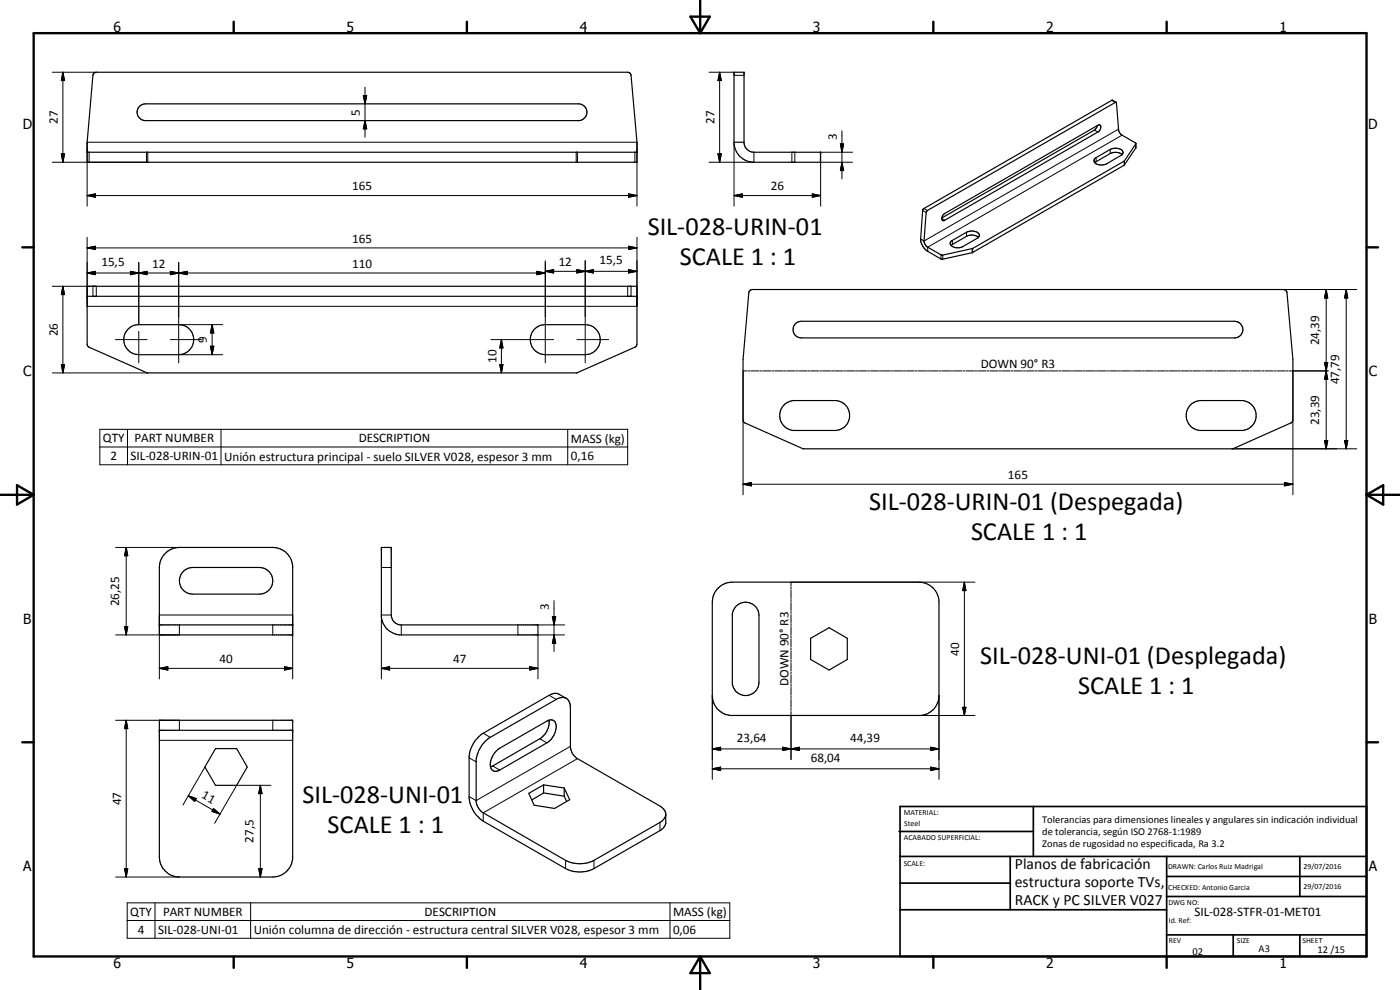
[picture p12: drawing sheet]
<svg xmlns="http://www.w3.org/2000/svg" width="420mm" height="297mm" viewBox="0 0 420 297" stroke-linecap="round" stroke-linejoin="round" font-family="sans-serif">
<g fill="none" stroke="#000" stroke-width=".35">
<path d="M28.1 22l.8-.3h159.5l.7 .3 .3 .6 1.8 20.1v6h-165v-6l1.7-20.1zM41.9 31.8l.7-.4 1-.2h130a2.52 2.52 0 0 1 2.5 2.5 2.52 2.52 0 0 1-2.5 2.5h-130a2.52 2.52 0 0 1-2.3-1.6 2.52 2.52 0 0 1 .6-2.8zM220.3 21.7h3v21.4a3.1 3.1 0 0 0 3 2.6h20v3h-20a6.1 6.1 0 0 1-6-5.4zM329.3 37.7l-.8 1.3-45.9 26.4M334.9 30.7l-1.2-.6-56.6 32.6-.2 .5-.6 8.5M26.2 45.7h165M220.3 42.7h3M328.7 47.4l4.5-2.6a2.69 2.69 0 0 1 3.8 1l-.4 .7-4.5 2.6a2.89 2.89 0 0 1-3.8-.7zM336.8 46.4a3.4 3.4 0 0 0-3.6-.3l-4.6 2.7M340.9 43.1l-3.5 5.2-45.5 26.2-9.1 2.1-4.6-2.6-.5-.6-.4-1.1M276.3 71.7a4.4 4.4 0 0 0 2.1 3.7l4.1 2.4 9.3-2 45.6-26.2 3.5-5.2v-1.4l-4.1-2.4a2.15 2.15 0 0 1-1.1-1.9l-.6-7.9-.3-.2-56.6 32.6-.3 .6-.6 8.5M276.3 71.7l1 .6"/>
<path d="M283.2 64.3l46.3-26.7a.6 .6 0 0 1 .8 0 .6 .6 0 0 1 0 .8l-.3 .8-.5 .4-46.1 26.6h-.4a1.15 1.15 0 0 1 .2-1.9zM285.4 72.4l4.7-2.7a3 3 0 0 1 3.8 .7v.4l-.4 .6-4.5 2.6a2.64 2.64 0 0 1-3.9-1zM293.7 71.2a3.5 3.5 0 0 0-3.6-.3l-4.7 2.8M26.2 85.9h165v17.4l-.7 .9-17.4 7.7h-129l-17.7-8-.2-.6zM26.2 88.9h165M38.4 98.8l1.2-.9 1.5-.4 12.5-.1a4.5 4.5 0 0 1 4.5 4.5 4.5 4.5 0 0 1-4.5 4.5h-12a4.5 4.5 0 0 1-4.1-2.7 4.5 4.5 0 0 1 .9-4.9zM160.3 98.8l1.3-.9 1.5-.4 12.5-.1a4.5 4.5 0 0 1 4.5 4.5 4.5 4.5 0 0 1-4.5 4.5h-12a4.5 4.5 0 0 1-4.1-2.7 4.5 4.5 0 0 1 .8-4.9zM225 87.2l.8-.3h159.7l.4 .2 .3 .7 1.8 20.1v18.3l-.4 .6-17.6 7.9h-129l-17.6-7.9-.3-.3-.1-18.6 1.7-20.1zM238.5 97.3l.9-.7 1.1-.2h130a2.5 2.5 0 0 1 2.5 2.5 2.5 2.5 0 0 1-2.5 2.5h-130a2.51 2.51 0 0 1-2.3-1.4 2.51 2.51 0 0 1 .3-2.7zM235.2 121.6l1.3-1 1.5-.4h13a4.5 4.5 0 0 1 4 4.5 4.5 4.5 0 0 1-4 4.5h-13a4.5 4.5 0 0 1-3.7-3 4.5 4.5 0 0 1 .9-4.6zM357.2 121.6l1.3-1 1.5-.4h13a4.5 4.5 0 0 1 4 4.5 4.5 4.5 0 0 1-4 4.5h-13a4.5 4.5 0 0 1-3.7-3 4.5 4.5 0 0 1 .9-4.6zM49.6 166a6 6 0 0 1 4.2-1.7h28.1a6 6 0 0 1 5.9 5.4v20.8h-40v-20.2a6 6 0 0 1 1.8-4.3z"/>
<path d="M54.9 171.6l1.5-1.1 1.5-.2h19.9a4 4 0 0 1 4.1 4 4 4 0 0 1-4.1 4h-19.9a4 4 0 0 1-3.7-2.4 4 4 0 0 1 .7-4.3zM114.5 164.3h2.9v20.2a3 3 0 0 0 2.6 3h41.4v3h-41.6a6 6 0 0 1-5.3-5.4zM215.5 176.4a5.8 5.8 0 0 1 4.3-1.7h56a6 6 0 0 1 6 6v28a6 6 0 0 1-5.4 6h-57.2a6.1 6.1 0 0 1-5.4-6v-28l.2-1.8 .4-1.1zM47.8 187.5h40M220.8 182a4 4 0 0 1 4.4-1 4 4 0 0 1 2.6 3.7v20a4 4 0 0 1-3.8 4 4 4 0 0 1-4.2-3.6v-20.9l.2-.9zM243.3 191.5l5.5-3.2 5.5 3.2v6.4l-5.5 3.1-5.5-3.1zM47.8 216.1h40v41.6a6.1 6.1 0 0 1-5.9 5.4h-28.1a6.1 6.1 0 0 1-6-6zM47.8 219.1h40M164.7 216.1a6.1 6.1 0 0 1-2.7 5.6l-14.8 8.4M170 209.5l-.4-.1a2.96 2.96 0 0 0-2.6 .4l-19.9 11.4a9.4 9.4 0 0 0-4.2 6.9v12.4a4.9 4.9 0 0 0 2.1 3.4l24.7 14.2a9.6 9.6 0 0 0 8.6 0l19.8-11.3 1.2-1.2 .5-1M64.7 224.6h6.3l3.2 5.5-3.2 5.5h-6.3l-3.2-5.5zM143.4 221.3l1.6-1.3 19.8-11.4a2.84 2.84 0 0 1 3-.3l2.4 1.4 .8 1.3 .2 1.3v12l.4 1.4 .6 1 .8 .8 25.1 14.4 1.2 1.1 .5 1v3.1l-.5 1-.9 .9-20.1 11.6a9.3 9.3 0 0 1-8.6 0l-24.7-14.2a9.5 9.5 0 0 1-4.2-6.9v-12.6a9.7 9.7 0 0 1 2.6-5.6z"/>
<path d="M149 225.3l1-.8 14.1-8.1a1.73 1.73 0 0 1 2-.2 1.73 1.73 0 0 1 .9 1.8 6.4 6.4 0 0 1-2.9 4.9l-14.1 8.2a1.82 1.82 0 0 1-2.2 0 1.82 1.82 0 0 1-.7-2.1 6.8 6.8 0 0 1 1.9-3.7zM163.1 235.5l-4.4 2.5 1.6 3.6 6.1 1 4.6-2.7-1.7-3.5M163.1 237.9l-3.5 2.1M163.1 235.5v2.4M163.1 237.9l6.2 1M163.1 235.5l6.2 .9M169.3 236.4v2.5M169.3 238.9l.7 1.6"/>
</g>
<g fill="none" stroke="#000" stroke-width=".3">
<path d="M15.7 21.7h13.2M18.9 21.7l.5 2.5h-1zM18.9 21.7v27M109 28.7h1.1l-.6 2.5zM109.5 36.2l.6 2.5h-1.1zM109.5 26.2v15M212.8 21.7h7.5M216 21.7l.5 2.5h-1zM216 21.7v27M220.3 22.6h3M252.7 39.2v14.5M328.5 39l1 .6"/>
<path d="M333.7 30.1l1 .6M335.7 38.7l-58.4 33.6M18.4 46.1h1l-.5 2.6zM26.2 58.7l2.4-.5v1zM26.2 58.7h165M26.7 45.7v3M44 45.7v3M44.4 45.7v3h-28.7M172.9 45.7v3M173.3 45.7v3M188.6 58.2l2.6 .5-2.6 .5zM190.5 45.7v3"/>
<path d="M215.5 46.1h1l-.5 2.6zM220.3 58.7l2.5-.5v1zM220.3 58.7h26M220.3 42.7v19.1M226.3 45.7v3h-13.5M237.6 45.7v3M238.5 45.7v3M243.8 58.2l2.5 .5-2.5 .5zM246.3 48.7v13.1M252.2 43.2h1l-.5 2.5zM252.7 48.7l.5 2.5h-1zM255.9 45.7h-9.7v3h9.7"/>
<path d="M329 47.3v1.2M333.2 44.8v1.3M336.8 40.6l-58.4 33.6v1.2M337.4 48.3v1.3M337.5 48.3v1.1M340.9 43.2v1.2M26.2 74.4l2.4-.5v.9zM26.2 61.8v-19.1h165v19.1M26.2 71.2v20.7h165v-20.7M26.2 74.4h165M41.6 78.7v18.7M53.6 78.7v30.2"/>
<path d="M163.6 78.2v30.7M175.6 78.2v30.7M188.6 73.9l2.6 .5-2.6 .4zM276.9 63.2l1 .6M277.3 62.6l1 .6M282.4 76.5v1.2M282.6 65.6l.9 .5M282.9 76.5v1.3M285.8 72.1v1.3M290.1 69.7v1.2M291.7 74.6v1.2M291.9 74.5v1.2"/>
<path d="M15.7 85.9h13.2v3M18.9 85.9l.5 2.5h-1zM18.9 85.9v26M26.2 81.9l2.4-.5v1zM26.2 81.9h137.4M27.9 85.9v3M39.1 81.4l2.5 .5-2.5 .5zM39.1 81.4l5 1v-1l-5 1zM41.6 81.9l2.5-.5v1zM41.6 99.4v9.5M51.1 81.4l2.5 .5-2.5 .5zM53.6 81.9l2.6-.5v1z"/>
<path d="M53.8 97.4h13M63.7 97.4l.5 2.5h-1.1zM63.7 97.4v9M161.1 81.4l2.5 .5-2.5 .5zM163.6 81.4l2.5-.5v1zM163.6 81.4h27.6M173.1 80.9l2.5 .5-2.5 .5zM173.1 80.9l5 1v-1l-5 1zM175.6 81.4l2.5-.5v1zM188.4 85.9v3M188.6 80.9l2.6 .5-2.6 .5zM189.4 85.9v3"/>
<path d="M385.2 86.9h22M398 86.9l.5 2.5h-1zM398 86.9v47.8M404 86.9l.5 2.5h-1zM404 86.9v47.8M15.7 111.9h28.7M18.4 109.4h1l-.5 2.5zM34.6 101.9h9.5M51.1 101.9h9.6M53.8 106.4h13M63.1 103.9h1.1l-.5 2.5zM147.3 101.9h18.8"/>
<path d="M150 109.4h.9l-.4 2.5zM150.5 101.9l.4 2.5h-.9zM150.5 101.9v10M173.1 101.9h9.6M224.2 111.3h-1.2v37.2M224.5 111.3h.6M225.4 111.3h2.4M228.1 111.3h.6M229 111.3h2.3M231.7 111.3h.6M232.6 111.3h2.4M235.2 111.3h.7"/>
<path d="M236.2 111.3h2.3M238.8 111.3h.6M239.7 111.3h2.4M242.4 111.3h.6M243.3 111.3h2.4M246 111.3h.6M246.9 111.3h2.4M249.6 111.3h.6M250.5 111.3h2.4M253.2 111.3h.6M254.1 111.3h2.4M256.8 111.3h.6"/>
<path d="M257.7 111.3h2.3M260.4 111.3h.5M261.3 111.3h2.3M263.9 111.3h.7M264.8 111.3h2.4M267.5 111.3h.6M268.4 111.3h2.4M271.1 111.3h.6M272 111.3h2.4M274.7 111.3h.6M275.6 111.3h2.4M278.3 111.3h.6"/>
<path d="M279.2 111.3h2.4M281.9 111.3h.6M282.8 111.3h2.4M285.4 111.3h.7M286.4 111.3h2.3M289.1 111.3h.5M290 111.3h2.3M292.6 111.3h.6M293.5 111.3h2.4M296.2 111.3h.6M297.1 111.3h2.4M299.8 111.3h.6"/>
<path d="M300.7 111.3h2.4M303.4 111.3h.6M304.3 111.3h2.4M307 111.3h.6M307.9 111.3h2.4M310.6 111.3h.6M311.5 111.3h2.3M314.1 111.3h.7M315 111.3h2.4M317.7 111.3h.6M318.7 111.3h2.3M321.3 111.3h.6"/>
<path d="M322.2 111.3h2.4M324.9 111.3h.6M325.8 111.3h2.4M328.5 111.3h.6M329.4 111.3h2.4M332.1 111.3h.6M333 111.3h2.4M335.7 111.3h.6M336.6 111.3h2.4M339.3 111.3h.6M340.2 111.3h2.3M342.8 111.3h.6"/>
<path d="M343.7 111.3h2.4M346.4 111.3h.6M347.3 111.3h2.4M350 111.3h.6M350.9 111.3h2.4M353.6 111.3h.6M354.5 111.3h2.4M357.2 111.3h.6M358.1 111.3h2.4M360.8 111.3h.6M361.7 111.3h2.4M364.4 111.3h.6"/>
<path d="M365.3 111.3h2.4M367.9 111.3h.7M368.9 111.3h2.4M371.5 111.3h.6M372.4 111.3h2.5M375.1 111.3h.6M376 111.3h2.4M378.7 111.3h.6M379.6 111.3h2.4M382.3 111.3h.6M383.2 111.3h2.4M385.9 111.3h.6"/>
<path d="M386.8 111.3h11.8M388 111.3v37.2M397.5 108.8h1l-.5 2.5zM398 111.3l.5 2.5h-1zM30 128.8h158.4v10.6h-158.4zM30 134.1h158.4M38.3 128.8v10.6M66.3 128.8v10.6M170.4 128.8v10.6M369.8 134.7h37.4M397.5 132.2h1l-.5 2.5zM403.5 132.2h1l-.5 2.5z"/>
<path d="M223 145.3l2.5-.5v1zM223 145.3h165M385.5 144.8l2.5 .5-2.5 .5zM34.7 164.3h19.1M37.9 164.3l.4 2.5h-.9zM37.9 164.3v26.2M114.5 170.3h2.9M237.4 176.2v.6M237.4 177.1v2.4M237.4 179.8v.7M289.4 174.7l.5 2.5h-1zM289.4 174.7v40"/>
<path d="M292.6 174.7h-55.2v1.2M37.4 188h.9l-.4 2.5zM53.8 187.5v3h-19.1M81.9 187.5v3M117.4 184.5h-2.9v19.2M120.4 187.5v3M155.4 187.5v3M161.4 187.5h8M165.8 185h1l-.5 2.5zM166.3 190.5l.5 2.5h-1zM166.3 180.2v15.3M169.4 190.5h-8v13.2"/>
<path d="M237.4 180.8v2.4M237.4 183.5v.6M237.4 184.4v2.4M237.4 187.1v.6M237.4 188v2.5M237.4 190.8v.5M237.4 191.6v2.5M237.4 194.4v.6M237.4 195.3v2.4M237.4 198v.6M237.4 198.9v2.4M34.7 216.1h19.1v3"/>
<path d="M37.9 216.1l.4 2.5h-.9zM37.9 216.1v47M47.8 200.5l2.6-.5v1zM47.8 203.7v-19.2h40v19.2M47.8 200.5h40M81.9 216.1v3M85.4 200l2.4 .5-2.4 .5zM114.5 200.5l2.4-.5v1zM114.5 200.5h46.9M159 200l2.4 .5-2.4 .5zM164.8 208.6l2.2 1.2M213.8 208.7v25.1"/>
<path d="M237.4 201.7v.6M237.4 202.6v2.4M237.4 205.3v.6M237.4 206.2v2.4M237.4 208.9v.6M237.4 209.8v2.5M237.4 212.6v.5M237.4 213.5v14.4M237.4 214.7h55.2M281.8 208.7v25.1M288.9 212.2h1l-.5 2.5zM47.8 222.1h40"/>
<path d="M56.5 238.8l2.4 .8-.5 .9zM56.5 238.8l9.5 5.5M61.5 230.1l-6.6 11.5M78.1 235.6l.5 2.5h-1zM78.1 235.6v27.5M81.3 235.6h-10.3l-6.6 11.4M140.8 227.4l2.1 1.2M145 220l2.1 1.2M147.9 229.8l2.1 1.3M162 221.7l2.1 1.2M171.2 223.9l-28.3 16.3-2.1-1.2M173.3 227.6l-28.3 16.3v2.5"/>
<path d="M213.8 224.7l2.5-.5v1zM213.8 230.7l2.5-.5v1zM213.8 224.7h68M213.8 230.7h68M234.9 224.2l2.5 .5-2.5 .5zM237.4 224.7l2.5-.5v1zM279.3 230.2l2.5 .5-2.5 .5zM279.3 224.2l2.5 .5-2.5 .5zM64.1 242.6l1.9 1.7-2.4-.8zM169.7 258.1v2.5M178.3 258.1v2.5M198.1 246.8v2.4"/>
<path d="M34.7 263.1h19.1M37.4 260.6h.9l-.4 2.5zM38.2 270.9h180.8v10.6h-180.8zM38.2 276.2h180.8M46.5 270.9v10.6M75.2 270.9v10.6M77.6 260.6h1l-.5 2.5zM201.1 270.9v10.6"/>
</g>
<g fill="#000">
<circle cx="246.3" cy="48.7" r=".18"/>
<circle cx="246.3" cy="45.7" r=".18"/>
<circle cx="47.8" cy="187.5" r=".18"/>
<circle cx="87.8" cy="190.5" r=".18"/>
<circle cx="87.8" cy="187.5" r=".18"/>
<circle cx="47.8" cy="219.1" r=".18"/>
<circle cx="87.8" cy="216.1" r=".18"/>
<circle cx="87.8" cy="219.1" r=".18"/>
</g>
<g fill="none" stroke="#000" stroke-width=".71">
<path d="M10.1 9.9h400v277.1h-400zM70.1 6.5v3.4M140.1 6.5v3.4M207.2 5h5.8l-2.9 4.9zM210.1 0v9.9M280.1 6.5v3.4M350.1 6.5v3.4M6.7 74.2h3.4M410.1 74.2h3.5M.1 148.5h10M5.1 145.6l5 2.9-5 2.9zM410.1 148.5h10"/>
<path d="M410.1 148.5l5-2.9v5.8zM6.7 222.7h3.4M410.1 222.7h3.5M70.1 287v3.4M140.1 287v3.4M210.1 287v10M210.1 287l2.9 5h-5.8zM280.1 287v3.4M350.1 287v3.4"/>
</g>
<g fill="none" stroke="#000" stroke-width=".51">
<path d="M269.8 249.5h40.3M270.1 242h140v45h-140zM270.1 257h140M303.2 257v16M310.1 242v15M350.1 257v30M390.1 257v12M270.1 265h33.1M270.1 273h80M350.1 269h60M350.1 263h60M350.1 280.5h60"/>
<path d="M370.1 280.5v6.5M390.1 280.5v6.5"/>
</g>
<g fill="#000">
<path d="M18.9 21.7l.5 2.5h-1zM109 28.7h1.1l-.6 2.5zM109.5 36.2l.6 2.5h-1.1zM216 21.7l.5 2.5h-1zM18.4 46.1h1l-.5 2.6zM26.2 58.7l2.4-.5v1zM188.6 58.2l2.6 .5-2.6 .5zM215.5 46.1h1l-.5 2.6zM220.3 58.7l2.5-.5v1zM243.8 58.2l2.5 .5-2.5 .5zM252.2 43.2h1l-.5 2.5zM252.7 48.7l.5 2.5h-1z"/>
<path d="M26.2 74.4l2.4-.5v.9zM188.6 73.9l2.6 .5-2.6 .4zM18.9 85.9l.5 2.5h-1zM26.2 81.9l2.4-.5v1zM39.1 81.4l2.5 .5-2.5 .5zM41.6 81.9l2.5-.5v1zM51.1 81.4l2.5 .5-2.5 .5zM53.6 81.9l2.6-.5v1zM63.7 97.4l.5 2.5h-1.1zM161.1 81.4l2.5 .5-2.5 .5zM163.6 81.4l2.5-.5v1zM173.1 80.9l2.5 .5-2.5 .5z"/>
<path d="M175.6 81.4l2.5-.5v1zM188.6 80.9l2.6 .5-2.6 .5zM398 86.9l.5 2.5h-1zM404 86.9l.5 2.5h-1zM18.4 109.4h1l-.5 2.5zM63.1 103.9h1.1l-.5 2.5zM150 109.4h.9l-.4 2.5zM150.5 101.9l.4 2.5h-.9zM397.5 108.8h1l-.5 2.5zM398 111.3l.5 2.5h-1zM397.5 132.2h1l-.5 2.5zM403.5 132.2h1l-.5 2.5z"/>
<path d="M223 145.3l2.5-.5v1zM385.5 144.8l2.5 .5-2.5 .5zM37.9 164.3l.4 2.5h-.9zM289.4 174.7l.5 2.5h-1zM37.4 188h.9l-.4 2.5zM165.8 185h1l-.5 2.5zM166.3 190.5l.5 2.5h-1zM37.9 216.1l.4 2.5h-.9zM47.8 200.5l2.6-.5v1zM85.4 200l2.4 .5-2.4 .5zM114.5 200.5l2.4-.5v1zM159 200l2.4 .5-2.4 .5z"/>
<path d="M288.9 212.2h1l-.5 2.5zM56.5 238.8l2.4 .8-.5 .9zM78.1 235.6l.5 2.5h-1zM213.8 224.7l2.5-.5v1zM213.8 230.7l2.5-.5v1zM234.9 224.2l2.5 .5-2.5 .5zM237.4 224.7l2.5-.5v1zM279.3 230.2l2.5 .5-2.5 .5zM279.3 224.2l2.5 .5-2.5 .5zM64.1 242.6l1.9 1.7-2.4-.8zM37.4 260.6h.9l-.4 2.5zM77.6 260.6h1l-.5 2.5z"/>
</g>
<g font-size="7.9">
<text x="194.4" y="70.4">SIL-028-URIN-01</text>
<text x="204" y="79.5">SCALE 1 : 1</text>
<text x="260.8" y="153">SIL-028-URIN-01 (Despegada)</text>
<text x="291.4" y="162">SCALE 1 : 1</text>
<text x="294.2" y="199.3">SIL-028-UNI-01 (Desplegada)</text>
<text x="323.5" y="208.3">SCALE 1 : 1</text>
<text x="90.8" y="240.8">SIL-028-UNI-01</text>
<text x="98.3" y="249.9">SCALE 1 : 1</text>
</g>
<g font-size="4.7">
<text x="304.6" y="260.8">Planos de fabricación</text>
<text x="304.6" y="266.2">estructura soporte TVs,</text>
<text x="304.6" y="271.6">RACK y PC SILVER V027</text>
</g>
<g font-size="4.2">
<text x="34" y="9.6">6</text>
<text x="104" y="9.6">5</text>
<text x="174" y="9.6">4</text>
<text x="244" y="9.6">3</text>
<text x="314" y="9.6">2</text>
<text x="384" y="9.6">1</text>
<text x="6.8" y="38.7">D</text>
<text x="410.6" y="38.7">D</text>
<text x="7" y="112.9">C</text>
<text x="410.8" y="112.9">C</text>
<text x="7" y="187.1">B</text>
<text x="410.8" y="187.1">B</text>
<text x="7" y="261.4">A</text>
<text x="410.8" y="261.4">A</text>
<text x="34" y="290.4">6</text>
<text x="104" y="290.4">5</text>
<text x="174" y="290.4">4</text>
<text x="244" y="290.4">3</text>
<text x="314" y="290.4">2</text>
<text x="384" y="290.4">1</text>
</g>
<g font-size="3.9">
<text x="108" y="34.7" transform="rotate(-90 108 34.7)">5</text>
<text x="17.4" y="37.2" transform="rotate(-90 17.4 37.2)">27</text>
<text x="214.4" y="37.2" transform="rotate(-90 214.4 37.2)">27</text>
<text x="251.2" y="42" transform="rotate(-90 251.2 42)">3</text>
<text x="105.7" y="57.1">165</text>
<text x="231.3" y="57.1">26</text>
<text x="105.7" y="72.9">165</text>
<text x="30.4" y="79.8">15,5</text>
<text x="45.7" y="80.4">12</text>
<text x="105.7" y="80.3">110</text>
<text x="167.7" y="79.9">12</text>
<text x="179.9" y="79.3">15,5</text>
<text x="17.3" y="100.9" transform="rotate(-90 17.3 100.9)">26</text>
<text x="62.1" y="102.9" transform="rotate(-90 62.1 102.9)">9</text>
<text x="395.9" y="103.6" transform="rotate(-90 395.9 103.6)">24,39</text>
<text x="149" y="108.9" transform="rotate(-90 149 108.9)">10</text>
<text x="294.3" y="110.5">DOWN 90° R3</text>
<text x="401.9" y="115.3" transform="rotate(-90 401.9 115.3)">47,79</text>
<text x="395.9" y="127.5" transform="rotate(-90 395.9 127.5)">23,39</text>
<text x="30.9" y="132.8">QTY</text>
<text x="40.4" y="132.8">PART NUMBER</text>
<text x="107.6" y="132.8">DESCRIPTION</text>
<text x="171.3" y="132.9">MASS (kg)</text>
<text x="33.1" y="138.1">2</text>
<text x="39.2" y="138.1">SIL-028-URIN-01</text>
<text x="67.3" y="138.2">Unión estructura principal - suelo SILVER V028, espesor 3 mm</text>
<text x="171.3" y="138.1">0,16</text>
<text x="302.5" y="143.8">165</text>
<text x="35.8" y="181.9" transform="rotate(-90 35.8 181.9)">26,25</text>
<text x="164.7" y="183" transform="rotate(-90 164.7 183)">3</text>
<text x="287.9" y="196.7" transform="rotate(-90 287.9 196.7)">40</text>
<text x="65.9" y="199">40</text>
<text x="136" y="199">47</text>
<text x="236.6" y="205.9" transform="rotate(-90 236.6 205.9)">DOWN 90° R3</text>
<text x="221.1" y="222.6">23,64</text>
<text x="255.1" y="222.6">44,39</text>
<text x="243.3" y="228.6">68,04</text>
<text x="60.3" y="239.2" transform="rotate(30 60.3 239.2)">11</text>
<text x="36.4" y="241.6" transform="rotate(-90 36.4 241.6)">47</text>
<text x="76.1" y="252.9" transform="rotate(-90 76.1 252.9)">27,5</text>
<text x="39.1" y="274.8">QTY</text>
<text x="48.9" y="274.8">PART NUMBER</text>
<text x="127.4" y="274.8">DESCRIPTION</text>
<text x="202" y="274.9">MASS (kg)</text>
<text x="358.5" y="275">SIL-028-STFR-01-MET01</text>
<text x="41.4" y="280.1">4</text>
<text x="47.4" y="280.1">SIL-028-UNI-01</text>
<text x="76.1" y="280.2">Unión columna de dirección - estructura central SILVER V028, espesor 3 mm</text>
<text x="202" y="280.1">0,06</text>
</g>
<g font-size="3.1">
<text x="312.7" y="246.8">Tolerancias para dimensiones lineales y angulares sin indicación individual</text>
<text x="312.7" y="250.4">de tolerancia, según ISO 2768-1:1989</text>
<text x="312.7" y="254">Zonas de rugosidad no especificada, Ra 3.2</text>
<text x="357.9" y="286.4">02</text>
<text x="377.7" y="285.6">A3</text>
<text x="395.4" y="285.9">12 /15</text>
</g>
<g font-size="2.4">
<text x="271.2" y="244.4">MATERIAL:</text>
<text x="271.3" y="252">ACABADO SUPERFICIAL:</text>
<text x="271.4" y="247.9">Steel</text>
<text x="271.2" y="259.7">SCALE:</text>
<text x="350.6" y="260.8">DRAWN: Carlos Ruiz Madrigal</text>
<text x="391.2" y="260.6">29/07/2016</text>
<text x="350.6" y="267">CHECKED: Antonio Garcia</text>
<text x="391.2" y="266.7">29/07/2016</text>
<text x="350.6" y="271.4">DWG NO:</text>
<text x="350.8" y="276.9">Id. Ref:</text>
<text x="350.8" y="282.8">REV</text>
<text x="371.2" y="282.9">SIZE</text>
<text x="390.9" y="282.9">SHEET</text>
</g>
</svg>
